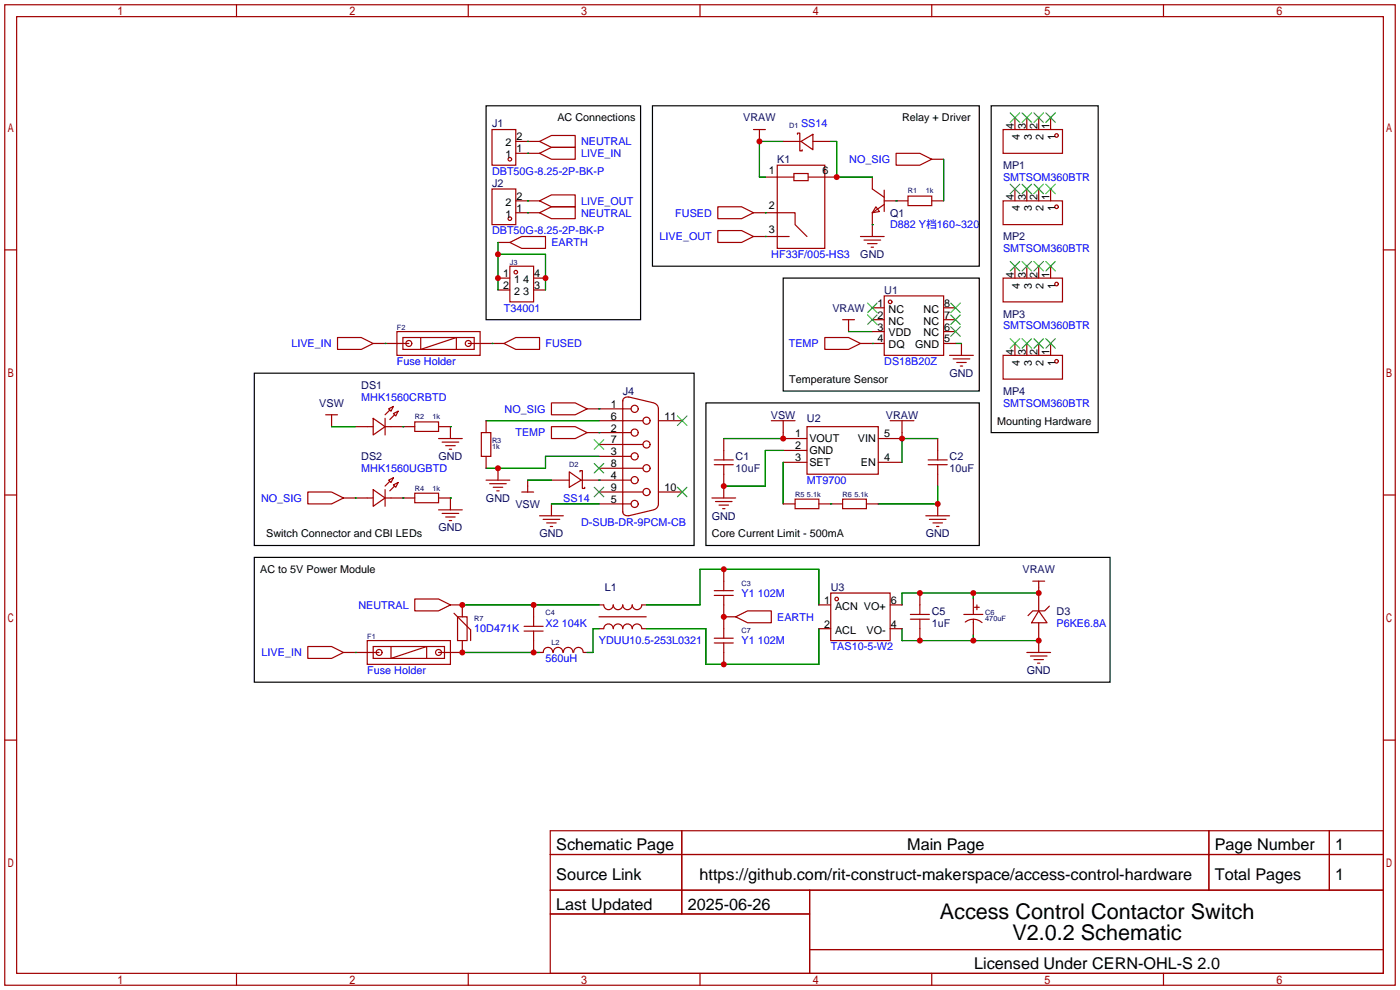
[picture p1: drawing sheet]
<svg xmlns="http://www.w3.org/2000/svg" width="299mm" height="212mm" viewBox="0 0 299 212" stroke-linecap="round" stroke-linejoin="round" font-family="sans-serif">
<g fill="none" stroke="#a10000" stroke-width=".25">
<path d="M1 1h297.2v209.6h-297.2zM3.6 3.6h292.1v204.4h-292.1zM50.5 1v2.6M100.1 1v2.6M149.6 1v2.6M199.1 1v2.6M248.7 1v2.6M105.2 27.7h5v7.6h-5zM110.2 32.8h5.1M110.2 30.2h5.1M115.3 30.2l2.6-1.2h5v2.5h-5zM115.3 32.8l2.6-1.3h5v2.5h-5z"/>
<path d="M161 27.7h2.6M162.3 27.7v2.5M163.6 37.8h6.1M166.1 35.3h10.2v17.8h-10.2zM167.4 30.2h3.8M169.7 37.1h3v1.5h-3zM170.4 28.7v-.3h.5v3.9h.5v-.3M171.2 30.2l2.5-1.5v3.3zM172.7 37.8h6.1M173.7 30.2h3.8M186.4 37.8v2.6l2.6 1.8M191.5 32.8h5.1l2.5 1.2-2.5 1.3h-5.1z"/>
<path d="M199.1 34h2.6M214.4 27.7h12.7v5.1h-12.7zM216.9 25.1v2.6M219.5 25.1v2.6M222 25.1v2.6M224.5 25.1v2.6M1 53.4h2.6M105.2 40.4h5v7.6h-5zM106.4 51.8h2.6M106.4 59.4h2.6M109 56.9h5v7.6h-5zM109 51.8l2.5-1.3h5.1v2.6h-5.1z"/>
<path d="M110.2 45.5h5.1M110.2 42.9h5.1M114 59.4h2.6M115.3 45.5l2.6-1.3h5v2.5h-5zM115.3 42.9l2.6-1.2h5v2.5h-5zM153.4 44.2h5.1l2.5 1.3-2.5 1.2h-5.1zM153.4 49.3h5.1l2.5 1.2-2.5 1.3h-5.1zM161 45.5h8.9v2.5l2.6 2.5M161 50.5h7.7M183.9 50.5h5.1M184.7 51.3h3.5M185.4 52.1h2.1"/>
<path d="M186.2 52.8h.5M186.4 45.5v5M187.2 44.2l.8 1-1.6 .3zM189 42.9h5.1M189 43.7l-2.6 1.8M189 40.6v4.6M194.1 41.9h5v2h-5zM199.1 42.9h2.6M214.4 42.9h12.7v5.1h-12.7zM214.4 59.4h12.7v5.1h-12.7zM216.9 40.4v2.5M216.9 56.9v2.5"/>
<path d="M219.5 40.4v2.5M219.5 56.9v2.5M222 40.4v2.5M222 56.9v2.5M224.5 40.4v2.5M224.5 56.9v2.5M295.7 53.4h2.5M72.1 72.1h5.1l2.6 1.3-2.6 1.3h-5.1zM79.8 73.4h7.6M84.8 70.9h17.8v5h-17.8zM86.1 72.1h15.2v2.6h-15.2zM89.9 72.1v2.6l7.6-2.6v2.6"/>
<path d="M100.1 73.4h7.6M106.4 62h2.6M107.7 73.4l2.5-1.3h5.1v2.6h-5.1zM114 62h2.6M176.3 72.1h5.1l2.5 1.3-2.5 1.3h-5.1zM180.1 68.3h2.5M181.4 68.3v2.6M183.9 73.4h5.1M186.4 68.3h2.6M186.4 65.8h2.6M186.4 70.9h2.6M189 63.2h12.7v12.7h-12.7z"/>
<path d="M201.7 68.3h2.5M201.7 73.4h2.5M201.7 65.8h2.5M201.7 70.9h2.5M202.9 75.9h5.1M203.7 76.7h3.6M204.5 77.5h2M205.2 78.2h.5M205.5 73.4v2.5M214.4 75.9h12.7v5.1h-12.7zM216.9 73.4v2.5M219.5 73.4v2.5"/>
<path d="M222 73.4v2.5M224.5 73.4v2.5M69.6 88.6h2.5M70.9 88.6v2.6M75.9 91.2h3.9M79.8 89.4l2.5 1.8-2.5 1.8zM82.3 89.4v3.6M82.3 91.2h6.3M83.1 87.4l1-.5-.5 1zM83.3 87.6l-1 1M84.1 88.4l1-.5-.5 1zM84.3 88.6l-1 1.1"/>
<path d="M88.6 90.2h5.1v2h-5.1zM93.7 91.2h2.6v2.5M93.7 93.7h5.1M94.5 94.5h3.5M95.2 95.2h2.1M96 96h.5M102.9 92.5h2v5h-2zM103.9 89.9v2.6M103.9 97.5v2.6M117.9 86.1h5l2.6 1.3-2.6 1.2h-5zM117.9 91.2h5l2.6 1.3-2.6 1.2h-5zM125.5 92.5h9.4"/>
<path d="M125.5 87.4h9.4M128 89.9h9.4M128 95h9.4M128 97.5h6.9M133.1 85.6v23.9M133.1 85.7a.95 .95 0 0 1 1.3-.8l5.3 1.2M139.8 86.2a1.27 1.27 0 0 1 .9 1.2v20.3a1.27 1.27 0 0 1-.9 1.2M140.7 89.9h5.1M152.7 99.3h4M152.7 98.3h4M154.7 93.7v4.6M154.7 99.3v7.1"/>
<path d="M164.8 89.9h5.1M167.4 89.9v3.8h5.1M167.4 96.3h5.1M167.4 98.8h5.1M172.5 91.2h15.2v10.1h-15.2zM187.7 98.8h5.1M190.2 89.9h5.1M192.8 89.9v3.8h-5.1M198.4 99.3h4M198.4 98.3h4M200.4 93.7v4.6M200.4 99.3v4.6"/>
<path d="M1 105.8h2.6M65.8 105.2h5.1l2.5 1.2-2.5 1.3h-5.1zM73.4 106.4h6.4M79.8 104.6l2.5 1.8-2.5 1.8zM82.3 106.4h6.3M82.3 104.6v3.6M83.1 102.6l1-.5-.5 1zM83.3 102.9l-1 1M84.1 103.6l1-.5-.5 1zM84.3 103.9l-1 1M88.6 105.4h5.1v2h-5.1zM93.7 106.4h2.6v2.6"/>
<path d="M93.7 109h5.1M94.5 109.7h3.5M95.2 110.5h2.1M96 111.3h.5M103.9 102.6h5.1M104.6 103.4h3.6M105.4 104.1h2M106.2 104.9h.5M106.4 100.1v2.5M111.5 105.2h2.5M112.8 102.6v2.6M115.3 110.2h5.1"/>
<path d="M116.1 111h3.5M116.8 111.8h2.1M117.6 112.5h.5M117.9 102.6h3.8M117.9 107.7v2.5M121.7 100.8l2.5 1.8-2.5 1.5zM124 100.8v-.2h.5v3.8h.5v-.3M124.2 102.6h10.7M128 105.2h9.4M128 100.1h9.4M128 107.7h6.9M139.7 109l-5.3 1.2a1 1 0 0 1-1.3-.8"/>
<path d="M140.7 105.2h5.1M152.1 106.4h5.1M152.9 107.2h3.6M153.7 107.9h2M154.4 108.7h.5M167.4 107.7h2.5M169.9 106.7h5.1v2h-5.1zM175 107.7h5.1M180.1 106.7h5.1v2h-5.1zM185.2 107.7h2.5M197.9 110.2h5M198.6 111h3.6"/>
<path d="M199.4 111.8h2M200.2 112.5h.5M200.4 107.7v2.5M295.7 105.8h2.5M65.8 138.2h5.1l2.5 1.2-2.5 1.3h-5.1zM73.4 139.4h7.6M78.5 136.9h17.8v5.1h-17.8zM79.8 138.2h15.2v2.5h-15.2zM83.6 138.2v2.5l7.6-2.5v2.5M88.6 128h5.1l2.6 1.3-2.6 1.3h-5.1zM96.3 129.3h2.5v2.5M97 131.1l3.6 3.5v2.3"/>
<path d="M97.8 131.8h2v5.1h-2zM98.8 136.9v2.5h-5.1M112 134.9h4.1M112 133.9h4.1M114 129.3v4.6M114 134.9v4.5M115.3 139.4h.8M116.1 139.4a1.01 1.01 0 0 1 1-1.1 1.01 1.01 0 0 1 1 1.1M118.3 139.4a1.01 1.01 0 0 1 1-1.1 1.01 1.01 0 0 1 1 1.1M120.4 139.4a1.01 1.01 0 0 1 1-1.1 1.01 1.01 0 0 1 1 1.1M122.6 139.4a1.01 1.01 0 0 1 1-1.1 1.01 1.01 0 0 1 1 1.1M124.7 139.4h.8"/>
<path d="M128 134.4h1a1.02 1.02 0 0 1 1-1.1 1.02 1.02 0 0 1 1.1 1.1 1.02 1.02 0 0 1 1-1.1 1.02 1.02 0 0 1 1 1.1 1.02 1.02 0 0 1 1-1.1 1.02 1.02 0 0 1 1 1.1 1.02 1.02 0 0 1 1-1 1.02 1.02 0 0 1 1.1 1h1M128 129.3h1M128 131.8h10.1M129 129.3a1.02 1.02 0 0 0 1 1 1.02 1.02 0 0 0 1.1-1M131.1 129.3a1.02 1.02 0 0 0 1 1 1.02 1.02 0 0 0 1-1M133.1 129.3a1.02 1.02 0 0 0 1 1 1.02 1.02 0 0 0 1-1M135.1 129.3a1.02 1.02 0 0 0 1 1 1.02 1.02 0 0 0 1.1-1h1M152.7 127.3h4M152.7 126.2h4M152.7 137.4h4M152.7 136.4h4M154.7 121.7v4.5"/>
<path d="M154.7 127.3v9.1M154.7 137.4v4.6M154.7 131.8h2.5M157.2 131.8l2.6-1.2h5v2.5h-5zM175 129.3h2.5M175 134.4h2.5M177.5 126.7h12.7v10.2h-12.7zM190.2 129.3h2.6M190.2 134.4h2.6M194.6 132.3h4M194.6 131.3h4M196.6 126.7v4.6"/>
<path d="M196.6 132.3v4.6M206 131.3h4.1M206.3 132.9a2.74 2.74 0 0 1 3.6 .2M208 128v3.3M208 132.3v3.3M208.3 129.8h1M208.8 129.3v1M219.5 139.4h5M220.7 124.2h2.6M222 130.6l1.8 2.5h-3.3zM222 124.2v6.4M222 133.1v6.3"/>
<path d="M224.3 129.5l-1 1.1h-2.6l-1 1M1 158.2h2.6M220.2 140.2h3.6M221 141h2M221.7 141.7h.5M295.7 158.2h2.5M117.6 177.5h178.1v30.5h-178.1zM145.7 177.5v17.8M258.4 177.5v12.7M284.1 177.5v12.7M117.6 182.6h178.1M117.6 190.2h178.1"/>
<path d="M117.6 195.3h55.4M173 190.2v17.8M50.5 208v2.6M100.1 208v2.6M149.6 208v2.6M173 202.9h122.7M199.1 208v2.6M248.7 208v2.6"/>
<circle cx="109" cy="34" r=".38"/>
<circle cx="225.8" cy="29" r=".38"/>
<circle cx="109" cy="46.7" r=".38"/>
<circle cx="110.2" cy="58.2" r=".38"/>
<circle cx="225.8" cy="44.2" r=".38"/>
<circle cx="87.4" cy="73.4" r=".63"/>
<circle cx="100.1" cy="73.4" r=".63"/>
<circle cx="190.2" cy="64.5" r=".38"/>
<circle cx="225.8" cy="77.2" r=".38"/>
<circle cx="225.8" cy="60.7" r=".38"/>
<circle cx="135.6" cy="92.5" r=".76"/>
<circle cx="135.6" cy="97.5" r=".76"/>
<circle cx="135.6" cy="87.4" r=".76"/>
<circle cx="138.2" cy="89.9" r=".76"/>
<circle cx="138.2" cy="95" r=".76"/>
<circle cx="135.6" cy="102.6" r=".76"/>
<circle cx="135.6" cy="107.7" r=".76"/>
<circle cx="138.2" cy="105.2" r=".76"/>
<circle cx="138.2" cy="100.1" r=".76"/>
<circle cx="81" cy="139.4" r=".63"/>
<circle cx="93.7" cy="139.4" r=".63"/>
<circle cx="178.8" cy="128" r=".38"/>
</g>
<g fill="none" stroke="#008700" stroke-width=".25">
<path d="M112.8 30.2h.1M112.8 32.8h.1M167.4 30.2h-5.1v7.6h1.3M177.5 30.2h1.3v7.6h7.6M201.7 34v8.9M106.4 54.4h10.2v7.6M106.4 51.8v10.2M112.8 45.5h.1M112.8 42.9h.1M163.6 45.5h.1M163.6 50.5h.1M186.4 48h.1"/>
<path d="M191.5 42.9h.1M82.3 73.4h.1M105.2 73.4h.1M181.4 70.9h5M186.4 73.4h.1M204.2 73.4h1.3M70.9 91.2h5M86.1 91.2h.1M96.3 91.2h.1M103.9 89.9h24.1M128 87.4h.1M128 92.5h.1"/>
<path d="M128 97.5h-11.4v2.6h-12.7M154.7 93.7h12.7M167.4 96.3h-3.8v7.6h-8.9M167.4 98.8v8.9M200.4 93.7h-7.6v5.1M75.9 106.4h.1M86.1 106.4h.1M96.3 106.4h.1M112.8 102.6h5.1M117.9 107.7h10.1M128 102.6h.1M177.5 107.7h.1"/>
<path d="M200.4 103.9v3.8h-12.7M75.9 139.4h.1M98.8 129.3h29.2M98.8 139.4h16.5M128 134.4h-1.3v5h-1.2M138.2 129.3h11.4v-7.6h25.4v7.6M138.2 134.4h12.7v7.6h24.1v-7.6M154.7 131.8h.1M192.8 134.4v2.5h29.2M208 126.7v1.3M208 135.6v1.3M222 126.7h-29.2v2.6"/>
</g>
<g fill="none" stroke="#3c3" stroke-width=".25">
<path d="M215.9 24.1l2 2.1M215.9 39.4l2 2M217.9 24.1l-2 2.1M217.9 39.4l-2 2M218.4 24.1l2.1 2.1M218.4 39.4l2.1 2M220.5 24.1l-2.1 2.1M220.5 39.4l-2.1 2M221 24.1l2 2.1M221 39.4l2 2M223 24.1l-2 2.1M223 39.4l-2 2"/>
<path d="M223.5 24.1l2.1 2.1M223.5 39.4l2.1 2M225.6 24.1l-2.1 2.1M225.6 39.4l-2.1 2M215.9 55.9l2 2M217.9 55.9l-2 2M218.4 55.9l2.1 2M220.5 55.9l-2.1 2M221 55.9l2 2M223 55.9l-2 2M223.5 55.9l2.1 2M225.6 55.9l-2.1 2"/>
<path d="M185.4 64.8l2.1 2M185.4 67.3l2.1 2M187.5 64.8l-2.1 2M187.5 67.3l-2.1 2M203.2 69.8l2 2.1M203.2 67.3l2 2M203.2 64.8l2 2M205.2 69.8l-2 2.1M205.2 67.3l-2 2M205.2 64.8l-2 2M215.9 72.4l2 2M217.9 72.4l-2 2"/>
<path d="M218.4 72.4l2.1 2M220.5 72.4l-2.1 2M221 72.4l2 2M223 72.4l-2 2M223.5 72.4l2.1 2M225.6 72.4l-2.1 2M127 99.1l2 2M127 94l2 2M129 99.1l-2 2M129 94l-2 2M144.8 88.9l2 2M146.8 88.9l-2 2"/>
<path d="M127 104.1l2 2.1M129 104.1l-2 2.1M144.8 104.1l2 2.1M146.8 104.1l-2 2.1"/>
</g>
<path d="M103.9 22.6h33v45.7h-33zM139.4 22.6h69.9v34.3h-69.9zM211.8 22.6h22.9v69.9h-22.9zM167.4 59.4h41.9v24.2h-41.9zM54.4 79.8h93.9v36.8h-93.9zM150.9 86.1h58.4v30.5h-58.4zM54.4 119.1h182.8v26.7h-182.8z" fill="none" stroke="#000" stroke-width=".25"/>
<g fill="#c00">
<circle cx="106.4" cy="100.1" r=".63"/>
<circle cx="167.4" cy="93.7" r=".63"/>
<circle cx="154.7" cy="103.9" r=".63"/>
<circle cx="200.4" cy="107.7" r=".63"/>
<circle cx="192.8" cy="93.7" r=".63"/>
<circle cx="154.7" cy="131.8" r=".63"/>
<circle cx="222" cy="126.7" r=".63"/>
<circle cx="208" cy="126.7" r=".63"/>
<circle cx="196.6" cy="126.7" r=".63"/>
<circle cx="208" cy="136.9" r=".63"/>
<circle cx="222" cy="136.9" r=".63"/>
<circle cx="196.6" cy="136.9" r=".63"/>
<circle cx="98.8" cy="129.3" r=".63"/>
<circle cx="114" cy="129.3" r=".63"/>
<circle cx="154.7" cy="142" r=".63"/>
<circle cx="154.7" cy="121.7" r=".63"/>
<circle cx="162.3" cy="30.2" r=".63"/>
<circle cx="106.4" cy="54.4" r=".63"/>
<circle cx="106.4" cy="59.4" r=".63"/>
<circle cx="116.6" cy="59.4" r=".63"/>
<circle cx="178.8" cy="37.8" r=".63"/>
<circle cx="98.8" cy="139.4" r=".63"/>
<circle cx="114" cy="139.4" r=".63"/>
</g>
<g font-size="4.6">
<text x="200.9" y="196.3">Access Control Contactor Switch</text>
<text x="216.4" y="200.9">V2.0.2 Schematic</text>
</g>
<g font-size="3.5">
<text x="118.9" y="181.8">Schematic Page</text>
<text x="193.9" y="181.8">Main Page</text>
<text x="259.6" y="181.8">Page Number</text>
<text x="285.4" y="181.8">1</text>
<text x="118.9" y="188.1">Source Link</text>
<text x="149.5" y="188.1">https://github.com/rit-construct-makerspace/access-control-hardware</text>
<text x="259.6" y="188.1">Total Pages</text>
<text x="285.4" y="188.1">1</text>
<text x="118.9" y="194.5">Last Updated</text>
<text x="147" y="194.5">2025-06-26</text>
<text x="208.2" y="207.2">Licensed Under CERN-OHL-S 2.0</text>
</g>
<g font-size="2.3" fill="#000080">
<text x="105.2" y="27.2">J1</text>
<text x="158.8" y="26">VRAW</text>
<text x="166.1" y="34.8">K1</text>
<text x="105.2" y="39.9">J2</text>
<text x="214.4" y="36.1">MP1</text>
<text x="190.2" y="46.3">Q1</text>
<text x="214.4" y="51.4">MP2</text>
<text x="183.9" y="55.2">GND</text>
<text x="189" y="62.8">U1</text>
<text x="177.9" y="66.6">VRAW</text>
<text x="214.4" y="67.9">MP3</text>
<text x="77.2" y="83.1">DS1</text>
<text x="202.9" y="80.6">GND</text>
<text x="68.2" y="86.9">VSW</text>
<text x="133.1" y="84.4">J4</text>
<text x="164.8" y="89.5">VSW</text>
<text x="189.3" y="89.5">VRAW</text>
<text x="214.4" y="84.4">MP4</text>
<text x="172.5" y="90.2">U2</text>
<text x="77.2" y="98.3">DS2</text>
<text x="93.7" y="98.3">GND</text>
<text x="157.2" y="98.3">C1</text>
<text x="157.2" y="100.9">10uF</text>
<text x="202.9" y="98.3">C2</text>
<text x="202.9" y="100.9">10uF</text>
<text x="103.9" y="107.2">GND</text>
<text x="93.7" y="113.6">GND</text>
<text x="110.1" y="108.5">VSW</text>
<text x="152.1" y="111">GND</text>
<text x="115.3" y="114.9">GND</text>
<text x="197.8" y="114.9">GND</text>
<text x="218.5" y="122.5">VRAW</text>
<text x="129.3" y="126.3">L1</text>
<text x="177.5" y="126.3">U3</text>
<text x="199.1" y="131.4">C5</text>
<text x="225.8" y="131.4">D3</text>
<text x="199.1" y="133.9">1uF</text>
<text x="219.4" y="144.1">GND</text>
</g>
<g font-size="2.3">
<text x="110.4" y="30">2</text>
<text x="119.1" y="26">AC Connections</text>
<text x="192.8" y="26">Relay + Driver</text>
<text x="216.7" y="27.6" transform="rotate(-90 216.7 27.6)">4</text>
<text x="218" y="29.9" transform="rotate(-90 218 29.9)">4</text>
<text x="219.2" y="27.6" transform="rotate(-90 219.2 27.6)">3</text>
<text x="220.5" y="29.9" transform="rotate(-90 220.5 29.9)">3</text>
<text x="221.8" y="27.6" transform="rotate(-90 221.8 27.6)">2</text>
<text x="223" y="29.9" transform="rotate(-90 223 29.9)">2</text>
<text x="224.3" y="27.6" transform="rotate(-90 224.3 27.6)">1</text>
<text x="225.6" y="29.9" transform="rotate(-90 225.6 29.9)">1</text>
<text x="108" y="33.8">1</text>
<text x="108" y="31.3">2</text>
<text x="110.4" y="32.5">1</text>
<text x="164.3" y="37.1">1</text>
<text x="175.8" y="37.1">6</text>
<text x="108" y="46.5">1</text>
<text x="108" y="44">2</text>
<text x="110.4" y="45.2">1</text>
<text x="110.4" y="42.7">2</text>
<text x="164.3" y="44.7">2</text>
<text x="216.7" y="42.8" transform="rotate(-90 216.7 42.8)">4</text>
<text x="218" y="45.1" transform="rotate(-90 218 45.1)">4</text>
<text x="219.2" y="42.8" transform="rotate(-90 219.2 42.8)">3</text>
<text x="220.5" y="45.1" transform="rotate(-90 220.5 45.1)">3</text>
<text x="221.8" y="42.8" transform="rotate(-90 221.8 42.8)">2</text>
<text x="223" y="45.1" transform="rotate(-90 223 45.1)">2</text>
<text x="224.3" y="42.8" transform="rotate(-90 224.3 42.8)">1</text>
<text x="225.6" y="45.1" transform="rotate(-90 225.6 45.1)">1</text>
<text x="164.3" y="49.8">3</text>
<text x="107.6" y="59.2">1</text>
<text x="114.2" y="59.2">4</text>
<text x="216.7" y="59.3" transform="rotate(-90 216.7 59.3)">4</text>
<text x="219.2" y="59.3" transform="rotate(-90 219.2 59.3)">3</text>
<text x="221.8" y="59.3" transform="rotate(-90 221.8 59.3)">2</text>
<text x="224.3" y="59.3" transform="rotate(-90 224.3 59.3)">1</text>
<text x="107.6" y="61.7">2</text>
<text x="109.9" y="60.5">1</text>
<text x="109.9" y="63">2</text>
<text x="111.8" y="63">3</text>
<text x="111.8" y="60.5">4</text>
<text x="114.2" y="61.7">3</text>
<text x="187.6" y="65.6">1</text>
<text x="201.8" y="65.6">8</text>
<text x="218" y="61.7" transform="rotate(-90 218 61.7)">4</text>
<text x="220.5" y="61.7" transform="rotate(-90 220.5 61.7)">3</text>
<text x="223" y="61.7" transform="rotate(-90 223 61.7)">2</text>
<text x="225.6" y="61.7" transform="rotate(-90 225.6 61.7)">1</text>
<text x="187.6" y="68.1">2</text>
<text x="187.6" y="70.6">3</text>
<text x="189.9" y="66.8">NC</text>
<text x="189.9" y="69.4">NC</text>
<text x="189.9" y="71.9">VDD</text>
<text x="197.4" y="71.9">NC</text>
<text x="197.4" y="69.4">NC</text>
<text x="197.4" y="66.8">NC</text>
<text x="201.8" y="70.6">6</text>
<text x="201.8" y="68.1">7</text>
<text x="187.6" y="73.2">4</text>
<text x="189.9" y="74.4">DQ</text>
<text x="195.6" y="74.4">GND</text>
<text x="201.8" y="73.2">5</text>
<text x="216.7" y="75.8" transform="rotate(-90 216.7 75.8)">4</text>
<text x="219.2" y="75.8" transform="rotate(-90 219.2 75.8)">3</text>
<text x="221.8" y="75.8" transform="rotate(-90 221.8 75.8)">2</text>
<text x="224.3" y="75.8" transform="rotate(-90 224.3 75.8)">1</text>
<text x="168.7" y="81.8">Temperature Sensor</text>
<text x="218" y="78.2" transform="rotate(-90 218 78.2)">4</text>
<text x="220.5" y="78.2" transform="rotate(-90 220.5 78.2)">3</text>
<text x="223" y="78.2" transform="rotate(-90 223 78.2)">2</text>
<text x="225.6" y="78.2" transform="rotate(-90 225.6 78.2)">1</text>
<text x="130.5" y="89.7">6</text>
<text x="130.5" y="87.1">1</text>
<text x="142" y="89.7">11</text>
<text x="130.5" y="94.8">7</text>
<text x="130.5" y="92.2">2</text>
<text x="169.9" y="93.5">1</text>
<text x="173" y="94.5">VOUT</text>
<text x="183.3" y="94.5">VIN</text>
<text x="189" y="93.5">5</text>
<text x="213.1" y="90.7">Mounting Hardware</text>
<text x="130.5" y="99.8">8</text>
<text x="130.5" y="97.3">3</text>
<text x="169.9" y="96">2</text>
<text x="169.9" y="98.6">3</text>
<text x="173" y="97.1">GND</text>
<text x="173" y="99.6">SET</text>
<text x="184" y="99.6">EN</text>
<text x="189" y="98.6">4</text>
<text x="130.5" y="104.9">9</text>
<text x="130.5" y="107.5">5</text>
<text x="130.5" y="102.4">4</text>
<text x="142" y="104.9">10</text>
<text x="56.9" y="114.9">Switch Connector and CBI LEDs</text>
<text x="152.1" y="114.9">Core Current Limit - 500mA</text>
<text x="55.6" y="122.5">AC to 5V Power Module</text>
<text x="176.1" y="129.1">1</text>
<text x="178.5" y="130.3">ACN VO+</text>
<text x="190.4" y="129.1">6</text>
<text x="176.1" y="134.1">2</text>
<text x="178.5" y="135.4">ACL</text>
<text x="185.2" y="135.4">VO-</text>
<text x="190.4" y="134.1">4</text>
</g>
<g font-size="2.3" fill="#00f">
<text x="171.2" y="27.2">SS14</text>
<text x="124.2" y="31">NEUTRAL</text>
<text x="124.2" y="33.6">LIVE_IN</text>
<text x="181.5" y="34.8">NO_SIG</text>
<text x="105.2" y="37.4">DBT50G-8.25-2P-BK-P</text>
<text x="214.4" y="38.7">SMTSOM360BTR</text>
<text x="124.2" y="46.3">NEUTRAL</text>
<text x="124.2" y="43.7">LIVE_OUT</text>
<text x="144.3" y="46.3">FUSED</text>
<text x="105.2" y="50.1">DBT50G-8.25-2P-BK-P</text>
<text x="117.9" y="52.6">EARTH</text>
<text x="141" y="51.4">LIVE_OUT</text>
<text x="190.2" y="48.8">D882 Y档160~320</text>
<text x="214.4" y="53.9">SMTSOM360BTR</text>
<text x="164.8" y="55.2">HF33F/005-HS3</text>
<text x="107.7" y="66.6">T34001</text>
<text x="214.4" y="70.4">SMTSOM360BTR</text>
<text x="62.3" y="74.2">LIVE_IN</text>
<text x="116.6" y="74.2">FUSED</text>
<text x="168.6" y="74.2">TEMP</text>
<text x="84.8" y="78">Fuse Holder</text>
<text x="189" y="78">DS18B20Z</text>
<text x="77.2" y="85.6">MHK1560CRBTD</text>
<text x="107.9" y="88.2">NO_SIG</text>
<text x="214.4" y="86.9">SMTSOM360BTR</text>
<text x="110.2" y="93.3">TEMP</text>
<text x="77.2" y="100.9">MHK1560UGBTD</text>
<text x="55.8" y="107.2">NO_SIG</text>
<text x="120.4" y="107.2">SS14</text>
<text x="172.5" y="103.4">MT9700</text>
<text x="124.2" y="112.3">D-SUB-DR-9PCM-CB</text>
<text x="76.6" y="130.1">NEUTRAL</text>
<text x="158.5" y="127.6">Y1 102M</text>
<text x="101.3" y="135.2">10D471K</text>
<text x="116.6" y="133.9">X2 104K</text>
<text x="128" y="137.7">YDUU10.5-253L0321</text>
<text x="158.5" y="137.7">Y1 102M</text>
<text x="166.1" y="132.6">EARTH</text>
<text x="225.8" y="133.9">P6KE6.8A</text>
<text x="55.9" y="140.3">LIVE_IN</text>
<text x="116.6" y="141.5">560uH</text>
<text x="177.5" y="139">TAS10-5-W2</text>
<text x="78.5" y="144.1">Fuse Holder</text>
</g>
<g font-size="1.6" fill="#000080">
<text x="168.7" y="27.4">D1</text>
<text x="194.1" y="41.3">R1</text>
<text x="197.9" y="41.3">1k</text>
<text x="109" y="56.6">J3</text>
<text x="84.8" y="70.6">F2</text>
<text x="88.6" y="89.6">R2</text>
<text x="92.5" y="89.6">1k</text>
<text x="105.2" y="94.7">R3</text>
<text x="105.2" y="96">1k</text>
<text x="121.7" y="99.8">D2</text>
<text x="88.6" y="104.8">R4</text>
<text x="92.5" y="104.8">1k</text>
<text x="169.9" y="106.1">R5</text>
<text x="172.5" y="106.1">5.1k</text>
<text x="180.1" y="106.1">R6</text>
<text x="182.6" y="106.1">5.1k</text>
<text x="158.5" y="125.2">C3</text>
<text x="116.6" y="131.5">C4</text>
<text x="210.6" y="131.5">C6</text>
<text x="78.5" y="136.6">F1</text>
<text x="101.3" y="132.8">R7</text>
<text x="117.9" y="137.9">L2</text>
<text x="158.5" y="135.3">C7</text>
<text x="210.6" y="132.8">470uF</text>
</g>
</svg>
